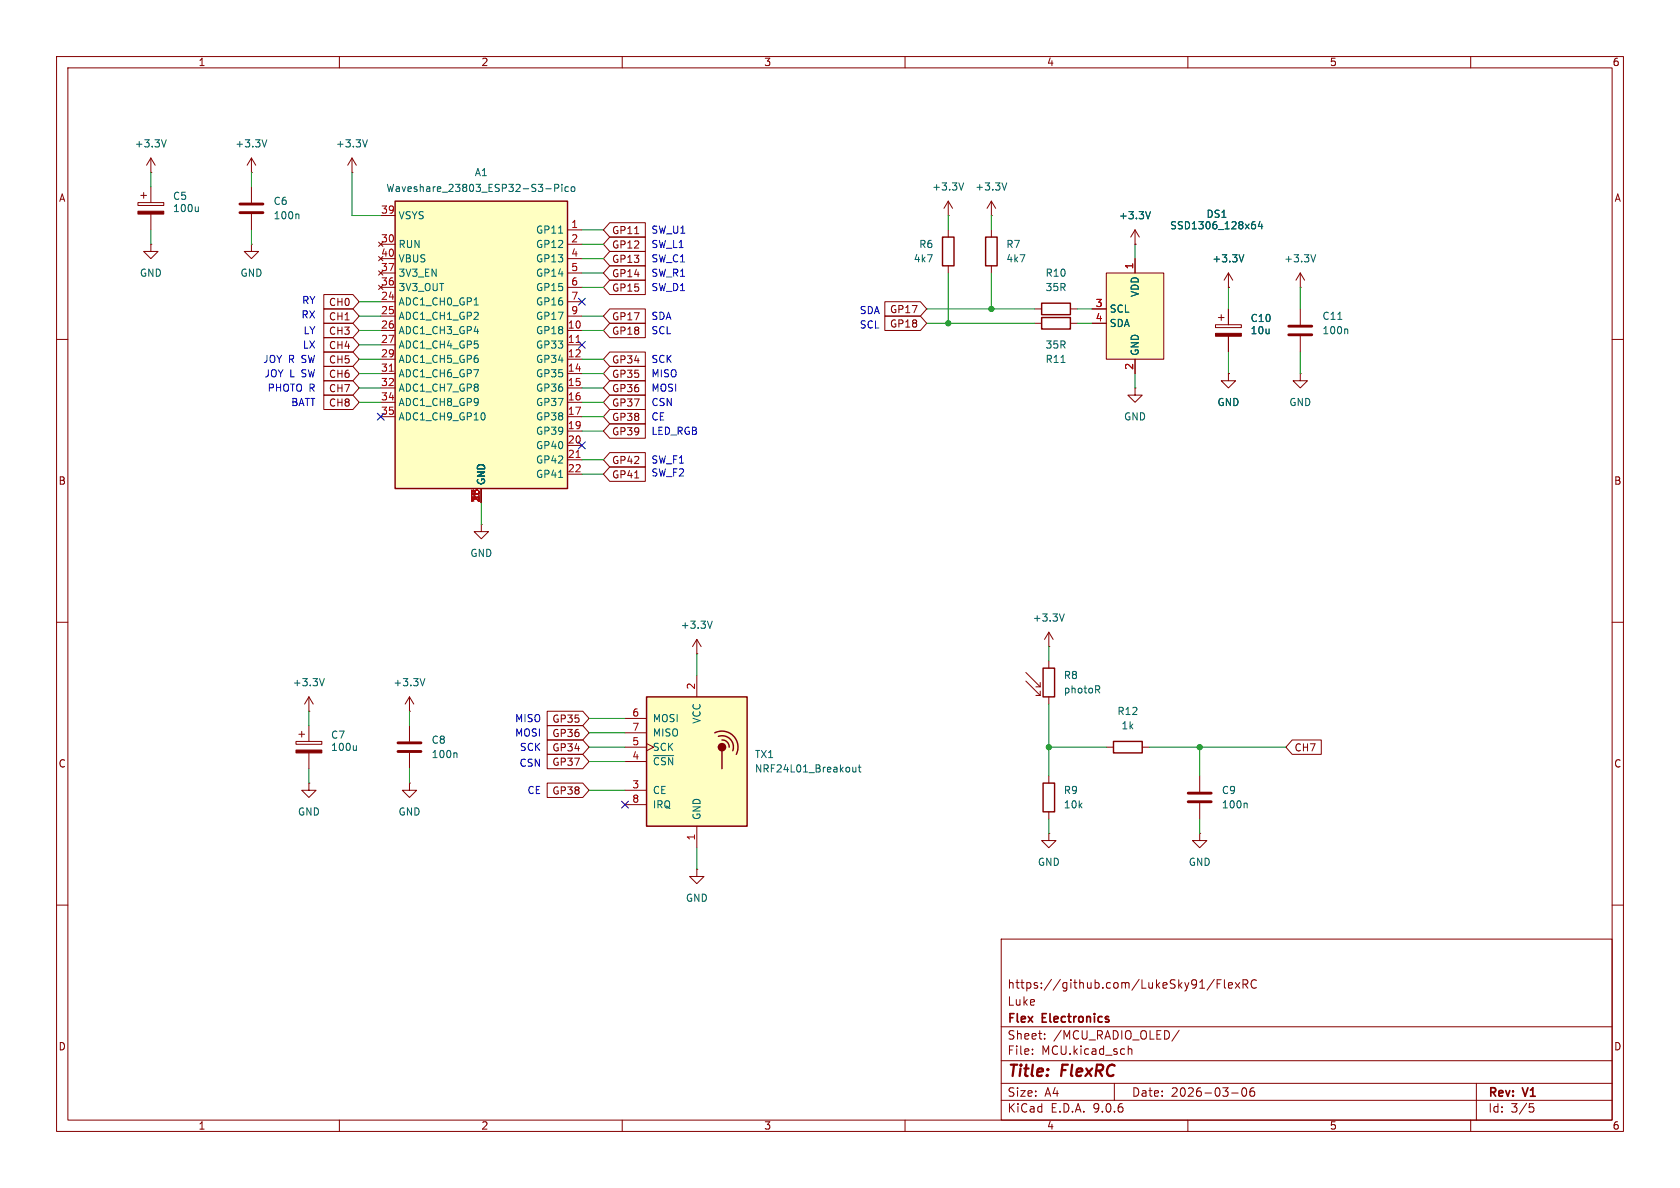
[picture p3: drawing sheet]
<svg xmlns="http://www.w3.org/2000/svg" width="297mm" height="210mm" viewBox="0 0 297 210" stroke-linecap="round" stroke-linejoin="round" font-family="sans-serif">
<g fill="none" stroke="#840000" stroke-width=".18">
<path d="M10 10h277v190h-277zM12 12h273v186h-273zM60 10v2M110 10v2M160 10v2M210 10v2M260 10v2M24.4 35.8h4.6v.5h-4.6zM24.9 34.5h1M25.4 34v1.1M26.7 33v2.8M26.7 37.8v2.8"/>
<path d="M167.6 38.1h.1M167.6 35.6v2.5M167.6 35.6l-.7 1.2M167.6 35.6l.8 1.2M175.3 38.1h.1M175.3 35.6v2.5M175.3 35.6l-.8 1.2M175.3 35.6l.7 1.2M167.6 40.6v1.3M167.6 47v1.3M175.3 40.6v1.3M175.3 47v1.3"/>
<path d="M182.9 54.6h1.2M182.9 57.2h1.2M189.2 54.6h1.3M189.2 57.2h1.3M10 60h2M285 60h2M10 110h2M285 110h2M52.3 131.1h4.6v.5h-4.6zM52.8 129.8h1M53.3 129.3v1M54.6 128.3v2.8"/>
<path d="M54.6 133.1v2.8M72.4 125.7h.1M72.4 123.2l-.8 1.3M72.4 123.2l.8 1.3M72.4 123.2v2.5M212.1 147.3v1.3h1.3l-1.3 1.3-1.3-1.3h1.3M212.1 147.3h.1M10 160h2M177 166h108v32h-108zM214.7 173.1l-1.3 2M215.2 173.9h.5M215.9 173.2h-.7v1.5"/>
<path d="M216.5 173.2v1.3l.2 .2M217.2 174.2l.7-.1-.1-.3-.4-.1-.2 .2v.7h.6M218.4 173.7l.8 1M219.2 173.7l-.8 1M219.7 174l.8-.1 .1-.2-.1-.4-.2-.1h-.6v1.5M220.1 174l.5 .7M222.1 173.3a.6 .6 0 0 0-.7 0 .6 .6 0 0 0-.2 .8 .56 .56 0 0 0 .3 .5 .56 .56 0 0 0 .6 0M285 160h2M60 198v2M110 198v2M160 198v2M177 194.5h108"/>
<path d="M177 191.5h108M177 187.5h108M177 181.5h108M182.5 186.3v.1M182.5 185.5v.1M184.7 183.6v.1M184.7 182.8v.1M197 191.5v3M199.5 184.9v1.5M199.5 185.5l.2-.1 .3 .1 .1 .9M208.5 182.1l-1.3 2M210 198v2"/>
<path d="M217.7 193.2h1.2M219.7 192.4l.2-.1a.81 .81 0 0 1 .6 .6 .81 .81 0 0 1-.3 .8l-.2 .1a.81 .81 0 0 1-.3-1.4zM221.7 192.3a.59 .59 0 0 0-.7 .6v.6l.1 .2 .4 .1 .2-.1 .1-.5-.1-.3h-.5l-.2 .3M260 198v2M261 191.5v6.5M270.4 195.1h.7M270.5 195.7h.4l.3 .3-.2 .5-.5 .1"/>
</g>
<path d="M166.6 41.9h2.1v5.1h-2.1zM174.2 41.9h2.1v5.1h-2.1zM184.1 53.6h5.1v2h-5.1zM184.1 56.1h5.1v2.1h-5.1z" fill="none" stroke="#840000" stroke-width=".25"/>
<g fill="#840000" stroke="#840000" stroke-width=".18">
<path d="M52.3 132.6h4.6v.5h-4.6z"/>
<path d="M24.4 37.3h4.6v.5h-4.6z"/>
</g>
<path d="M35.1 36.6v.8M35.1 37.3l-.2 .1M170.4 32.3l-.5 1.3M178 32.3l-.4 1.3M187.6 64.1h.7M75.1 120l-.4 1.2M63 131.8v.9M63 132.5l-.2 .2" fill="none" stroke="#006464" stroke-width=".18"/>
<path d="M114.3 123.2h17.8v22.9h-17.8z" fill="#ffffc2"/>
<path d="M114.3 123.2h17.8v22.9h-17.8zM126.4 129.5a2.84 2.84 0 0 1 3.2 .6 2.84 2.84 0 0 1 .6 3.2M127 130.2a1.99 1.99 0 0 1 2.1 .4 1.99 1.99 0 0 1 .4 2.1M127.6 130.8a1.23 1.23 0 0 1 1.3 1.3M127.6 132.7v3.2M184.4 138.4h2v5.1h-2zM196.8 131.1h5.1v2h-5.1z" fill="none" stroke="#840000" stroke-width=".25"/>
<circle cx="127.6" cy="132.1" r=".63" fill="#840000" stroke="#840000" stroke-width=".25"/>
<g fill="none" stroke="#840000" stroke-width=".18">
<path d="M26.7 30.5h.1M26.7 27.9l-.8 1.3M26.7 27.9l.7 1.3M26.7 27.9v2.6M26.7 43.2v1.3h1.2l-1.2 1.2-1.3-1.2h1.3M26.7 43.2h.1M200.7 43.2h.1M200.7 40.6l-.8 1.3M200.7 40.6l.7 1.3M200.7 40.6v2.6M85.1 92.7v1.3h1.3l-1.3 1.3-1.3-1.3h1.3M85.1 92.7h.1"/>
<path d="M123.2 115.6h.1M123.2 113v2.6M123.2 119.4v3.8M123.2 113l-.8 1.3M123.2 113l.8 1.3M72.4 138.4v1.3h1.3l-1.3 1.3-1.3-1.3h1.3M72.4 138.4h.1M72.4 128.3v2.8M72.4 133.1v2.8M110.5 127h3.8M110.5 129.5h3.8M110.5 132.1h3.8"/>
<path d="M110.5 134.6h3.8M110.5 139.7h3.8M114.3 131.4l1.3 .7-1.3 .6M185.4 137.2v1.2M195.6 132.1h1.2M201.9 132.1h1.3M212.1 137.2v2.8M110.5 142.2h3.8M123.2 153.7v1.2h1.3l-1.3 1.3-1.3-1.3h1.3M123.2 153.7h.1M123.2 146.1v3.8M185.4 147.3v1.3h1.3l-1.3 1.3-1.3-1.3h1.3"/>
<path d="M185.4 147.3h.1M185.4 143.5v1.3M212.1 142v2.8"/>
</g>
<path d="M29.4 24.7l-.4 1.3M203.4 37.4l-.4 1.3M125.9 109.8l-.4 1.3M80.6 133.1l.2 .2v.6M115.5 133.6h3.6M150.8 135.6v.8l.3 .1 .2-.2M151.3 135.6v.9M151.7 135.6h.5M151.9 135.2v1.1l.3 .2M220.3 142l.2 .2v.6" fill="none" stroke="#006464" stroke-width=".18"/>
<path d="M70.4 131.3h4M70.4 132.8h4M210.1 140.2h4M210.1 141.7h4" fill="none" stroke="#840000" stroke-width=".51"/>
<path d="M195.6 48.3h10.1v15.2h-10.1z" fill="#ffffc2"/>
<g fill="none" stroke="#840000" stroke-width=".18">
<path d="M44.4 30.5h.1M44.4 27.9v2.6M44.4 33v2.8M44.4 37.8v2.8M44.4 27.9l-.7 1.3M44.4 27.9l.8 1.3M62.2 30.5h.1M62.2 27.9l-.7 1.3M62.2 27.9l.8 1.3M62.2 27.9v2.6M44.4 43.2v1.3h1.3l-1.3 1.2-1.2-1.2h1.2M44.4 43.2h.1"/>
<path d="M193 54.6h2.6M193 57.2h2.6M195.6 48.3h10.1v15.2h-10.1zM200.7 45.7v2.6M214.9 57.4h4.6v.5h-4.6zM215.4 56.1h1M215.9 55.6v1M217.2 50.8h.1M217.2 48.3v2.5M217.2 54.6v2.8M217.2 59.4v2.8M217.2 48.3l-.8 1.2"/>
<path d="M217.2 48.3l.7 1.2M229.9 50.8h.1M229.9 48.3v2.5M229.9 54.6v2.8M229.9 59.4v2.8M229.9 48.3l-.8 1.2M229.9 48.3l.7 1.2M200.7 68.6v1.3h1.2l-1.2 1.2-1.3-1.2h1.3M200.7 68.6h.1M200.7 63.5v2.5M217.2 66v1.3h1.2l-1.2 1.3-1.3-1.3h1.3M217.2 66h.1"/>
<path d="M229.9 66v1.3h1.2l-1.2 1.3-1.3-1.3h1.3M229.9 66h.1M181.4 118.9l2.5 2.5M185.4 114.3h.1M185.4 111.8l-.7 1.2M185.4 111.8l.8 1.2M185.4 111.8v2.5M185.4 116.8v1.3M54.6 125.7h.1M54.6 123.2l-.8 1.3M54.6 123.2l.8 1.3M54.6 123.2v2.5"/>
<path d="M181.4 120.4l2.5 2.5M183.1 121.4h.8M183.1 122.9h.8M183.9 120.7v.7M183.9 122.2v.7M185.4 123.2v1.3"/>
</g>
<g fill="none" stroke="#006464" stroke-width=".18">
<path d="M47.2 24.7l-.5 1.3M52.7 37.8l.1 .2v.7M65 24.7l-.5 1.3M221.5 39.7h.2l.3 .2-.1 .4-.4 .2M221.6 39.2h.3M222.8 39.1l-.3 .9h.7M223.1 39.6v.9M219.9 45l-.4 1.3M232.6 45l-.4 1.3M236.5 56.5h.7M238.1 58.2l.2 .1v.7M57.3 120l-.4 1.2"/>
<path d="M188.1 108.5l-.4 1.3M194 121.9l.4 .6M194.2 121.2l.2 .3v.3l-.2 .1"/>
</g>
<path d="M42.4 36.1h4.1M42.4 37.6h4.1M227.8 57.7h4.1M227.8 59.2h4.1" fill="none" stroke="#840000" stroke-width=".51"/>
<path d="M214.9 58.9h4.6v.5h-4.6z" fill="#840000" stroke="#840000" stroke-width=".18"/>
<path d="M184.4 118.1h2v5.1h-2z" fill="none" stroke="#840000" stroke-width=".25"/>
<path d="M69.8 35.6h30.5v50.8h-30.5z" fill="#ffffc2"/>
<path d="M69.8 35.6h30.5v50.8h-30.5z" fill="none" stroke="#840000" stroke-width=".25"/>
<g fill="none" stroke="#840000" stroke-width=".18">
<path d="M67.3 38.1h2.5M107.8 39.4h6.3v2.5h-6.3l-1.1-1.3zM57.2 57.1h5.2l1.1 1.3-1.1 1.3h-5.2zM57.2 54.6h5.2l1.1 1.3-1.1 1.3h-5.2zM57.2 52.1h5.2l1.1 1.2-1.1 1.3h-5.2zM57.2 59.7h5.2l1.1 1.3-1.1 1.2h-5.2zM67.3 43.2h2.5M67.3 45.7h2.5M67.3 48.3h2.5M67.3 50.8h2.5M67.3 53.3h2.5M67.3 55.9h2.5"/>
<path d="M67.3 58.4h2.5M100.3 43.2h2.6M100.3 45.7h2.6M100.3 48.3h2.6M100.3 50.8h2.6M100.3 53.3h2.6M100.3 55.9h2.6M100.3 58.4h2.6M100.3 40.6h2.6M107.8 41.9h6.3v2.6h-6.3l-1.1-1.3zM107.8 44.4h6.3v2.6h-6.3l-1.1-1.3zM107.8 49.5h6.3v2.6h-6.3l-1.1-1.3z"/>
<path d="M107.8 54.6h6.3v2.6h-6.3l-1.1-1.3zM107.8 57.1h6.3v2.6h-6.3l-1.1-1.3zM107.8 47h6.3v2.5h-6.3l-1.1-1.2zM112.2 41.3h.7M156.4 55.9h6.3l1.1 1.3-1.1 1.2h-6.3zM156.4 53.3h6.3l1.1 1.3-1.1 1.3h-6.3zM193 54.6h2.6M193 57.2h2.6M200.7 43.2h.1M200.7 45.7v2.6M217.2 50.8h.1M217.2 54.6v2.8"/>
<path d="M217.2 59.4v2.8M57.2 64.8h5.2l1.1 1.2-1.1 1.3h-5.2zM57.2 69.8h5.2l1.1 1.3-1.1 1.3h-5.2zM57.2 62.2h5.2l1.1 1.3-1.1 1.3h-5.2zM57.2 67.3h5.2l1.1 1.3-1.1 1.3h-5.2zM67.3 61h2.5M67.3 63.5h2.5M67.3 66h2.5M67.3 68.6h2.5M67.3 71.1h2.5M67.3 73.7h2.5M100.3 61h2.6"/>
<path d="M100.3 63.5h2.6M100.3 66h2.6M100.3 68.6h2.6M100.3 71.1h2.6M100.3 73.7h2.6M100.3 76.2h2.6M100.3 78.7h2.6M107.8 62.2h6.3v2.6h-6.3l-1.1-1.3zM107.8 67.3h6.3v2.6h-6.3l-1.1-1.3zM107.8 64.8h6.3v2.5h-6.3l-1.1-1.3zM107.8 69.8h6.3v2.6h-6.3l-1.1-1.3zM107.8 72.4h6.3v2.5h-6.3l-1.1-1.2z"/>
<path d="M107.8 74.9h6.3v2.6h-6.3l-1.1-1.3zM200.7 63.5v2.5M217.2 66h.1M85.1 86.4v2.5M100.3 81.3h2.6M100.3 83.8h2.6M107.8 80h6.3v2.6h-6.3l-1.1-1.3zM107.8 82.5h6.3v2.6h-6.3l-1.1-1.3zM112.2 84.5h.7M54.6 138.4v1.3h1.3l-1.3 1.3-1.3-1.3h1.3M54.6 138.4h.1M96.7 128.3h6.3l1.1 1.2-1.1 1.3h-6.3z"/>
<path d="M96.7 130.8h6.3l1.1 1.3-1.1 1.3h-6.3zM96.7 133.3h6.3l1.1 1.3-1.1 1.3h-6.3zM96.7 125.7h6.3l1.1 1.3-1.1 1.3h-6.3zM96.7 138.4h6.3l1.1 1.3-1.1 1.3h-6.3zM228.4 130.8h5.2v2.6h-5.2l-1.1-1.3z"/>
</g>
<g fill="none" stroke="#006464" stroke-width=".18">
<path d="M96.5 33.4h1M98.1 33.2h.6l.1-.2-.1-.3-.6-.1v1.3M99.3 32.6v.1M99.3 33v.9M100.5 33.1l-.4-.1-.2 .2 .1 .6h.5M101 33.1l.2-.1 .4 .1v.5l-.1 .2-.3 .1-.2-.2zM203.4 37.4l-.4 1.3M221.5 39.7h.2l.3 .2-.1 .4-.4 .2M221.6 39.2h.3M222.8 39.1l-.3 .9h.7M223.1 39.6v.9M83.8 53.9h.7"/>
<path d="M98.8 41.2h.7M219.9 45l-.4 1.3M85.6 73.1l.2 .4-.2 .6M98.8 84.4h.7"/>
</g>
<path d="M68.8 65.6h.7M101.8 60.5h.8M101.8 80.9h.8" fill="none" stroke="#a90000" stroke-width=".18"/>
<g fill="none" stroke="#009600" stroke-width=".18">
<path d="M26.7 30.5v2.5M44.4 30.5v2.5M62.2 30.5v7.6h5.1M167.6 38.1v2.5M175.3 38.1v2.5M26.7 40.6v2.6M44.4 40.6v2.6M63.5 58.4h3.8M63.5 55.9h3.8M63.5 53.3h3.8M102.9 58.4h3.8M102.9 55.9h3.8"/>
<path d="M102.9 43.2h3.8M102.9 48.3h3.8M102.9 45.7h3.8M102.9 40.6h3.8M102.9 50.8h3.8M163.8 54.6h19.1M163.8 57.2h19.1M167.6 48.3v8.9M175.3 48.3v6.3M190.5 54.6h2.5M190.5 57.2h2.5M200.7 43.2v2.5"/>
<path d="M217.2 50.8v3.8M229.9 50.8v3.8M63.5 71.1h3.8M63.5 63.5h3.8M63.5 66h3.8M63.5 61h3.8M63.5 68.6h3.8M102.9 71.1h3.8M102.9 76.2h3.8M102.9 73.7h3.8M102.9 63.5h3.8M102.9 66h3.8"/>
<path d="M102.9 68.6h3.8M200.7 66v2.6M217.2 62.2v3.8M229.9 62.2v3.8M85.1 88.9v3.8M102.9 81.3h3.8M102.9 83.8h3.8M123.2 115.6v3.8M185.4 114.3v2.5M54.6 125.7v2.6M54.6 135.9v2.5M72.4 125.7v2.6"/>
<path d="M72.4 135.9v2.5M104.1 129.5h6.4M104.1 127h6.4M104.1 134.6h6.4M104.1 132.1h6.4M104.1 139.7h6.4M185.4 132.1h10.2M185.4 124.5v12.7M203.2 132.1h24.1M212.1 132.1v5.1M123.2 149.9v3.8M185.4 144.8v2.5"/>
<path d="M212.1 144.8v2.5"/>
</g>
<path d="M102.3 52.7l1.2 1.2M103.5 52.7l-1.2 1.2M66.7 73.1l1.2 1.2M67.9 73.1l-1.2 1.2M102.3 78.1l1.2 1.2M102.3 60.4l1.2 1.2M103.5 78.1l-1.2 1.2M103.5 60.4l-1.2 1.2M109.9 141.6l1.2 1.2M111.1 141.6l-1.2 1.2" fill="none" stroke="#000084" stroke-width=".18"/>
<g fill="#009600" stroke="#009600" stroke-width=".18">
<circle cx="175.3" cy="54.6" r=".46"/>
<circle cx="167.6" cy="57.2" r=".46"/>
<circle cx="185.4" cy="132.1" r=".46"/>
<circle cx="212.1" cy="132.1" r=".46"/>
</g>
<g font-size="2.8" fill="#840000">
<text x="178" y="190.9">Title:</text>
<text x="187.7" y="190.9">FlexRC</text>
</g>
<g font-size="2.1" fill="#840000">
<text x="178" y="178">Luke</text>
<text x="178" y="175">https://github.com/LukeSky91/FlexRC</text>
<text x="178" y="184">Sheet:</text>
<text x="178" y="181.2">Flex</text>
<text x="184.3" y="181.2">Electronics</text>
<text x="186.2" y="184">/MCU_RADIO_OLED/</text>
<text x="178" y="186.7">File:</text>
<text x="184.1" y="186.7">MCU.kicad_sch</text>
<text x="178" y="196.9">KiCad</text>
<text x="178" y="194.1">Size:</text>
<text x="184.7" y="194.1">A4</text>
<text x="185.7" y="196.9">E.D.A.</text>
<text x="193.3" y="196.9">9.0.6</text>
<text x="200" y="194.1">Date:</text>
<text x="207" y="194.1">2026-03-06</text>
<text x="263" y="194.3">Rev:</text>
<text x="263" y="196.9">Id:</text>
<text x="267.1" y="196.9">3/5</text>
<text x="269.4" y="194.3">V1</text>
</g>
<g font-size="1.8" fill="#840000">
<text x="35" y="11.9">1</text>
<text x="85" y="11.9">2</text>
<text x="135" y="11.9">3</text>
<text x="185" y="11.9">4</text>
<text x="235" y="11.9">5</text>
<text x="285" y="11.9">6</text>
<text x="10.3" y="35.9">A</text>
<text x="285.3" y="35.9">A</text>
<text x="108.1" y="41.6">GP11</text>
<text x="108.1" y="44.1">GP12</text>
<text x="108.1" y="46.7">GP13</text>
<text x="108.1" y="51.8">GP15</text>
<text x="108.1" y="49.2">GP14</text>
<text x="58.1" y="59.4">CH3</text>
<text x="58.1" y="56.8">CH1</text>
<text x="58.1" y="54.3">CH0</text>
<text x="108.1" y="56.8">GP17</text>
<text x="108.1" y="59.4">GP18</text>
<text x="157.2" y="58.1">GP18</text>
<text x="157.2" y="55.6">GP17</text>
<text x="58.1" y="61.9">CH4</text>
<text x="58.1" y="64.5">CH5</text>
<text x="108.1" y="64.5">GP34</text>
<text x="58.1" y="67">CH6</text>
<text x="58.1" y="69.5">CH7</text>
<text x="108.1" y="69.5">GP36</text>
<text x="108.1" y="67">GP35</text>
<text x="58.1" y="72.1">CH8</text>
<text x="108.1" y="72.1">GP37</text>
<text x="108.1" y="74.6">GP38</text>
<text x="108.1" y="77.2">GP39</text>
<text x="108.1" y="82.2">GP42</text>
<text x="10.3" y="85.9">B</text>
<text x="108.1" y="84.8">GP41</text>
<text x="285.3" y="85.9">B</text>
<text x="97.5" y="130.5">GP36</text>
<text x="97.5" y="128">GP35</text>
<text x="10.3" y="135.9">C</text>
<text x="97.5" y="133">GP34</text>
<text x="97.5" y="135.6">GP37</text>
<text x="228.8" y="133">CH7</text>
<text x="285.3" y="135.9">C</text>
<text x="97.5" y="140.7">GP38</text>
<text x="10.3" y="185.9">D</text>
<text x="285.3" y="185.9">D</text>
<text x="35" y="199.9">1</text>
<text x="85" y="199.9">2</text>
<text x="135" y="199.9">3</text>
<text x="185" y="199.9">4</text>
<text x="235" y="199.9">5</text>
<text x="285" y="199.9">6</text>
</g>
<g font-size="1.8" fill="#006464">
<text x="23.7" y="26.3">+3.3V</text>
<text x="41.5" y="26.3">+3.3V</text>
<text x="59.3" y="26.3">+3.3V</text>
<text x="30.5" y="35.5">C5</text>
<text x="68.2" y="34.1">Waveshare_23803_ESP32-S3-Pico</text>
<text x="83.8" y="31.3">A1</text>
<text x="164.7" y="33.9">+3.3V</text>
<text x="172.3" y="33.9">+3.3V</text>
<text x="30.5" y="37.7">100u</text>
<text x="48.3" y="36.4">C6</text>
<text x="48.3" y="39">100n</text>
<text x="70.4" y="39">VSYS</text>
<text x="94.7" y="41.5">GP11</text>
<text x="197.7" y="39">+3.3V</text>
<text x="206.8" y="40.7">SSD1306_128x64</text>
<text x="213.2" y="38.7">DS1</text>
<text x="70.4" y="44">RUN</text>
<text x="70.4" y="46.6">VBUS</text>
<text x="94.7" y="44">GP12</text>
<text x="94.7" y="46.6">GP13</text>
<text x="161.4" y="46.6">4k7</text>
<text x="162.4" y="44">R6</text>
<text x="177.8" y="44">R7</text>
<text x="177.8" y="46.6">4k7</text>
<text x="214.2" y="46.6">+3.3V</text>
<text x="226.9" y="46.6">+3.3V</text>
<text x="24.6" y="49.1">GND</text>
<text x="42.4" y="49.1">GND</text>
<text x="70.4" y="49.1">3V3_EN</text>
<text x="70.4" y="51.7">3V3_OUT</text>
<text x="94.7" y="49.1">GP14</text>
<text x="94.7" y="51.7">GP15</text>
<text x="184.7" y="49.1">R10</text>
<text x="184.7" y="51.7">35R</text>
<text x="201.5" y="52.6" transform="rotate(-90 201.5 52.6)">VDD</text>
<text x="70.4" y="54.2">ADC1_CH0_GP1</text>
<text x="70.4" y="56.7">ADC1_CH1_GP2</text>
<text x="70.4" y="59.3">ADC1_CH3_GP4</text>
<text x="94.7" y="54.2">GP16</text>
<text x="94.7" y="56.7">GP17</text>
<text x="94.7" y="59.3">GP18</text>
<text x="196.1" y="55.5">SCL</text>
<text x="196.1" y="58">SDA</text>
<text x="221" y="57.1">C10</text>
<text x="221" y="59.3">10u</text>
<text x="233.7" y="59.3">100n</text>
<text x="233.7" y="56.7">C11</text>
<text x="70.4" y="61.8">ADC1_CH4_GP5</text>
<text x="70.4" y="64.4">ADC1_CH5_GP6</text>
<text x="94.7" y="61.8">GP33</text>
<text x="94.7" y="64.4">GP34</text>
<text x="184.7" y="64.4">R11</text>
<text x="184.7" y="61.8">35R</text>
<text x="201.5" y="63" transform="rotate(-90 201.5 63)">GND</text>
<text x="70.4" y="66.9">ADC1_CH6_GP7</text>
<text x="70.4" y="69.4">ADC1_CH7_GP8</text>
<text x="70.4" y="72">ADC1_CH8_GP9</text>
<text x="94.7" y="66.9">GP35</text>
<text x="94.7" y="69.4">GP36</text>
<text x="94.7" y="72">GP37</text>
<text x="215.1" y="72">GND</text>
<text x="227.8" y="72">GND</text>
<text x="70.4" y="74.5">ADC1_CH9_GP10</text>
<text x="94.7" y="74.5">GP38</text>
<text x="94.7" y="77.1">GP39</text>
<text x="198.6" y="74.5">GND</text>
<text x="94.7" y="79.6">GP40</text>
<text x="94.7" y="82.1">GP42</text>
<text x="86" y="85.9" transform="rotate(-90 86 85.9)">GND</text>
<text x="94.7" y="84.7">GP41</text>
<text x="83.1" y="98.7">GND</text>
<text x="120.2" y="111.4">+3.3V</text>
<text x="182.5" y="110.1">+3.3V</text>
<text x="51.7" y="121.5">+3.3V</text>
<text x="69.4" y="121.5">+3.3V</text>
<text x="188" y="120.2">R8</text>
<text x="188" y="122.8">photoR</text>
<text x="58.4" y="130.8">C7</text>
<text x="76.2" y="131.7">C8</text>
<text x="115.3" y="127.9">MOSI</text>
<text x="115.3" y="130.4">MISO</text>
<text x="124.1" y="128" transform="rotate(-90 124.1 128)">VCC</text>
<text x="197.4" y="126.6">R12</text>
<text x="198.2" y="129.1">1k</text>
<text x="58.4" y="132.9">100u</text>
<text x="76.2" y="134.2">100n</text>
<text x="115.3" y="132.9">SCK</text>
<text x="115.3" y="135.5">~{CSN}</text>
<text x="133.4" y="134.2">TX1</text>
<text x="133.4" y="136.8">NRF24L01_Breakout</text>
<text x="115.3" y="140.6">CE</text>
<text x="115.3" y="143.1">IRQ</text>
<text x="188" y="140.6">R9</text>
<text x="188" y="143.1">10k</text>
<text x="215.9" y="140.6">C9</text>
<text x="215.9" y="143.1">100n</text>
<text x="52.6" y="144.4">GND</text>
<text x="70.4" y="144.4">GND</text>
<text x="124.1" y="145" transform="rotate(-90 124.1 145)">GND</text>
<text x="183.4" y="153.3">GND</text>
<text x="210.1" y="153.3">GND</text>
<text x="121.2" y="159.6">GND</text>
</g>
<g font-size="1.8" fill="#a90000">
<text x="67.3" y="37.8">39</text>
<text x="100.9" y="40.4">1</text>
<text x="67.3" y="42.9">30</text>
<text x="67.3" y="45.5">40</text>
<text x="100.9" y="42.9">2</text>
<text x="100.9" y="45.5">4</text>
<text x="200.4" y="47.7" transform="rotate(-90 200.4 47.7)">1</text>
<text x="67.3" y="48">37</text>
<text x="67.3" y="50.5">36</text>
<text x="67.3" y="53.1">24</text>
<text x="100.9" y="48">5</text>
<text x="100.9" y="50.5">6</text>
<text x="100.9" y="53.1">7</text>
<text x="67.3" y="55.6">25</text>
<text x="67.3" y="58.2">26</text>
<text x="100.3" y="58.2">10</text>
<text x="100.9" y="55.6">9</text>
<text x="193.6" y="54.4">3</text>
<text x="193.6" y="56.9">4</text>
<text x="67.3" y="60.7">27</text>
<text x="67.3" y="63.2">29</text>
<text x="67.3" y="65.8">31</text>
<text x="100.3" y="60.7">11</text>
<text x="100.3" y="63.2">12</text>
<text x="100.3" y="65.8">14</text>
<text x="200.4" y="65.5" transform="rotate(-90 200.4 65.5)">2</text>
<text x="67.3" y="68.3">32</text>
<text x="67.3" y="70.9">34</text>
<text x="100.3" y="68.3">15</text>
<text x="100.3" y="70.9">16</text>
<text x="67.3" y="73.4">35</text>
<text x="100.3" y="73.4">17</text>
<text x="100.3" y="75.9">19</text>
<text x="100.3" y="78.5">20</text>
<text x="100.3" y="81">21</text>
<text x="100.3" y="83.6">22</text>
<text x="84.8" y="88.9" transform="rotate(-90 84.8 88.9)">13</text>
<text x="84.8" y="88.9" transform="rotate(-90 84.8 88.9)">38</text>
<text x="122.9" y="122" transform="rotate(-90 122.9 122)">2</text>
<text x="111.7" y="126.7">6</text>
<text x="111.7" y="129.3">7</text>
<text x="111.7" y="131.8">5</text>
<text x="111.7" y="134.4">4</text>
<text x="111.7" y="139.4">3</text>
<text x="111.7" y="142">8</text>
<text x="122.9" y="148.7" transform="rotate(-90 122.9 148.7)">1</text>
</g>
<g font-size="1.8" fill="#0000c2">
<text x="115.1" y="41.5">SW_U1</text>
<text x="115.1" y="44">SW_L1</text>
<text x="115.1" y="46.6">SW_C1</text>
<text x="53.3" y="54">RY</text>
<text x="115.1" y="51.7">SW_D1</text>
<text x="115.1" y="49.1">SW_R1</text>
<text x="53.2" y="56.5">RX</text>
<text x="53.6" y="59.3">LY</text>
<text x="115.1" y="56.7">SDA</text>
<text x="115.1" y="59.3">SCL</text>
<text x="151.9" y="55.7">SDA</text>
<text x="151.9" y="58.3">SCL</text>
<text x="46.4" y="64.4">JOY R SW</text>
<text x="53.4" y="61.8">LX</text>
<text x="115.1" y="64.4">SCK</text>
<text x="46.7" y="66.9">JOY L SW</text>
<text x="47.2" y="69.4">PHOTO R</text>
<text x="51.4" y="72">BATT</text>
<text x="115.1" y="69.4">MOSI</text>
<text x="115.1" y="66.9">MISO</text>
<text x="115.1" y="72">CSN</text>
<text x="115.1" y="74.5">CE</text>
<text x="115.1" y="77.1">LED_RGB</text>
<text x="115.1" y="82.1">SW_F1</text>
<text x="115.1" y="84.4">SW_F2</text>
<text x="91" y="127.9">MISO</text>
<text x="91" y="130.4">MOSI</text>
<text x="91.7" y="135.7">CSN</text>
<text x="91.8" y="132.9">SCK</text>
<text x="93.1" y="140.6">CE</text>
</g>
</svg>
